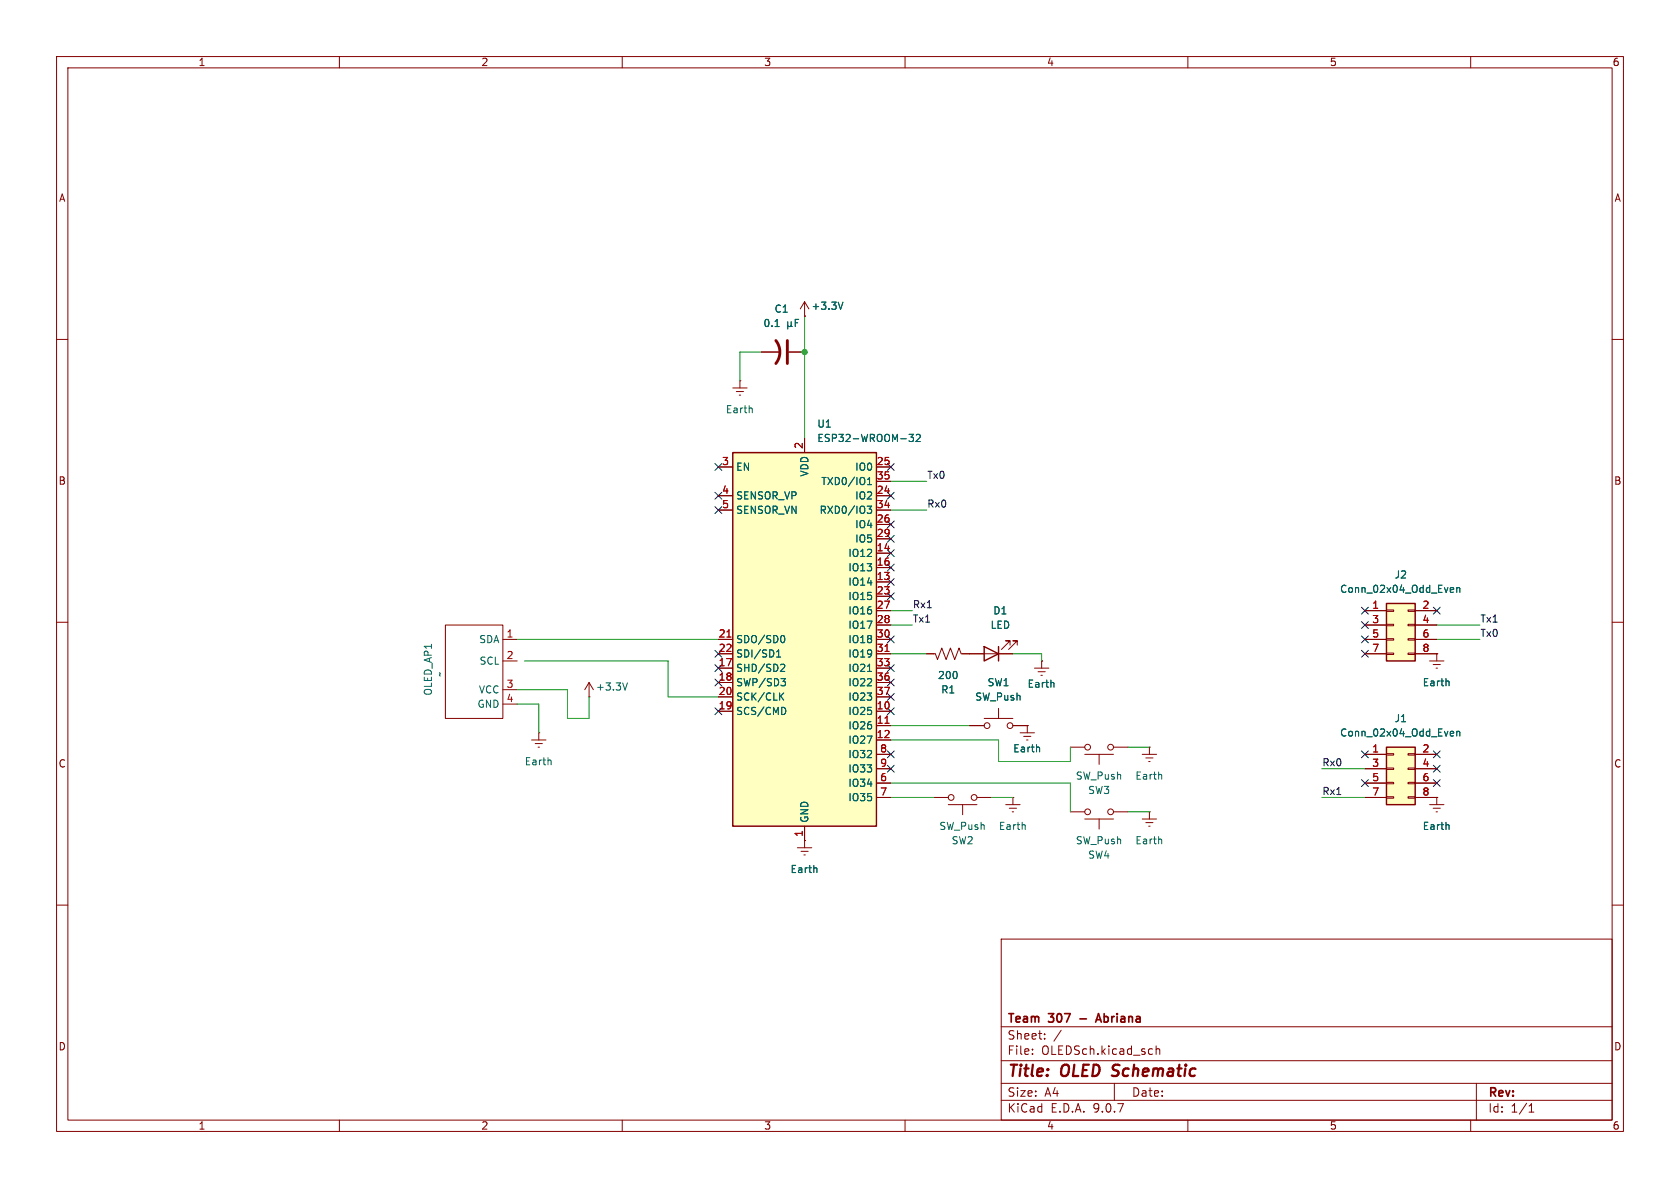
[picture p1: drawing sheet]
<svg xmlns="http://www.w3.org/2000/svg" width="297mm" height="210mm" viewBox="0 0 297 210" stroke-linecap="round" stroke-linejoin="round" font-family="sans-serif">
<g fill="none" stroke="#840000" stroke-width=".18">
<path d="M10 10h277v190h-277zM12 12h273v186h-273zM60 10v2M110 10v2M160 10v2M210 10v2M260 10v2M10 60h2M285 60h2M10 110h2M285 110h2M10 160h2"/>
<path d="M177 166h108v32h-108zM285 160h2M60 198v2M110 198v2M160 198v2M177 194.5h108M177 191.5h108M177 187.5h108M177 181.5h108M182.5 186.3v.1M182.5 185.5v.1M184.7 183.6v.1"/>
<path d="M184.7 182.8v.1M187.6 182.1l-1.3 2M197 191.5v3M204.4 184.9v1.5M204.4 185.5l.2-.1 .4 .1v.9M210 198v2M260 198v2M261 191.5v6.5M270.3 196.6h.9M270.3 195.5l.4-.4v1.5"/>
</g>
<path d="M196.6 190.1l.2 .1M196.9 188.4l-.2 .2 .1 .4" fill="none" stroke="#840000" stroke-width=".4"/>
<path d="M193.7 180.7l.5-1.5 .5 1.5M193.8 180.3h.8" fill="none" stroke="#840000" stroke-width=".3"/>
<path d="M245.1 106.7h5.1v10.1h-5.1z" fill="#ffffc2"/>
<path d="M245.1 106.7h5.1v10.1h-5.1z" fill="none" stroke="#840000" stroke-width=".25"/>
<g fill="none" stroke="#840000" stroke-width=".18">
<path d="M241.3 108h3.8M241.3 110.5h3.8M241.3 113h3.8M241.3 115.6h3.8M245.1 107.8h1.3v.3h-1.3zM245.1 110.4h1.3v.2h-1.3zM245.1 112.9h1.3v.3h-1.3zM245.1 115.4h1.3v.3h-1.3zM248.9 107.8h1.3v.3h-1.3zM248.9 110.4h1.3v.2h-1.3zM248.9 112.9h1.3v.3h-1.3zM248.9 115.4h1.3v.3h-1.3z"/>
<path d="M250.2 108h3.8M250.2 110.5h3.8M250.2 113h3.8M250.2 115.6h3.8"/>
</g>
<path d="M256.6 103.9h.3l.1 .3-.6 .1M256.9 104.7h-.3M257.5 104l.2-.1h.3l.1 .8M257.5 103.9v.8" fill="none" stroke="#006464" stroke-width=".18"/>
<path d="M245.1 132.1h5.1v10.1h-5.1z" fill="#ffffc2"/>
<path d="M174 114.3l2.5 1.3-2.5 1.2zM176.5 114.3v2.5M245.1 132.1h5.1v10.1h-5.1z" fill="none" stroke="#840000" stroke-width=".25"/>
<g fill="none" stroke="#840000" stroke-width=".18">
<path d="M142.2 55.9h.1M142.2 53.3v2.6M142.2 53.3l-.7 1.3M142.2 53.3l.8 1.3M129.5 68.6h2.6M130.2 69.2h1.2M130.7 69.9h.2M130.8 67.3h.1M130.8 67.3v1.3M78.7 110.5h10.2v16.5h-10.2zM88.9 113h2.5M88.9 116.8h2.5"/>
<path d="M163.8 115.6h1.6l.3 1 .8-2 .8 2 .7-2 .8 2 .7-2 .4 1h9.2M178.6 114v-.7h-.8h.8l-1.6 1.5M179.8 114v-.7h-.7h.7l-1.5 1.5M182.9 118.1h2.5M183.5 118.7h1.3M184 119.4h.3M184.1 116.8h.1M184.1 116.8v1.3M88.9 121.9h2.5M88.9 124.5h2.5M94 130.8h2.5M94.6 131.4h1.3"/>
<path d="M95.1 132.1h.3M95.2 129.5h.1M95.2 129.5v1.3M104.1 123.2h.1M104.1 120.7l-.7 1.2M104.1 120.7l.8 1.2M104.1 120.7v2.5M180.3 129.5h2.6M181 130.2h1.2M181.5 130.8h.2M181.6 128.3h.1M181.6 128.3v1.2"/>
<path d="M189.2 132.1h2.6M191.8 133.4h5M194.3 133.4v1.7M196.8 132.1h2.6M201.9 133.4h2.6M202.6 134h1.2M203.1 134.6h.2M203.2 132.1h.1M203.2 132.1v1.3M241.3 133.4h3.8M241.3 135.9h3.8M241.3 138.4h3.8"/>
<path d="M245.1 133.2h1.3v.3h-1.3zM245.1 135.8h1.3v.2h-1.3zM245.1 138.3h1.3v.3h-1.3zM248.9 133.2h1.3v.3h-1.3zM248.9 135.8h1.3v.2h-1.3zM248.9 138.3h1.3v.3h-1.3zM250.2 133.4h3.8M250.2 135.9h3.8M250.2 138.4h3.8M141 149.9h2.5M141.6 150.5h1.3M142.1 151.1h.3"/>
<path d="M142.2 148.6h.1M142.2 148.6v1.3M165.1 141h2.5M167.6 142.2h5.1M170.2 142.2v1.8M172.7 141h2.6M177.8 142.2h2.5M178.4 142.9h1.3M178.9 143.5h.3M179.1 141h.1M179.1 141v1.2M189.2 143.5h2.6"/>
<path d="M191.8 144.8h5M194.3 144.8v1.8M196.8 143.5h2.6M201.9 144.8h2.6M202.6 145.4h1.2M203.1 146.1h.2M203.2 143.5h.1M203.2 143.5v1.3M241.3 141h3.8M245.1 140.8h1.3v.3h-1.3zM248.9 140.8h1.3v.3h-1.3zM250.2 141h3.8"/>
<path d="M252.7 142.2h2.6M253.4 142.9h1.2M253.9 143.5h.2M254 141h.1M254 141v1.2"/>
<circle cx="192.3" cy="132.1" r=".51"/>
<circle cx="196.3" cy="132.1" r=".51"/>
<circle cx="168.1" cy="141" r=".51"/>
<circle cx="172.2" cy="141" r=".51"/>
<circle cx="192.3" cy="143.5" r=".51"/>
<circle cx="196.3" cy="143.5" r=".51"/>
</g>
<g fill="none" stroke="#006464" stroke-width=".18">
<path d="M149 53.4l-.4 1.3M132.9 72.2l.1 .8M97.4 134.4v.8M110.9 120.7l-.4 1.3M183.7 132.1l.1 .8M186.3 120.7v.8M205.3 137l.1 .7M256.6 129.3h.3l.1 .3-.6 .1M256.9 130.1h-.3M257.5 129.4l.2-.1h.3l.1 .8M257.5 129.3v.8M144.4 153.5v.7"/>
<path d="M181.2 145.8v.8M205.3 148.4l.1 .8M256.1 145.8l.1 .8"/>
</g>
<path d="M129.5 80h25.4v66.1h-25.4z" fill="#ffffc2"/>
<path d="M129.5 80h25.4v66.1h-25.4z" fill="none" stroke="#840000" stroke-width=".25"/>
<g fill="none" stroke="#840000" stroke-width=".18">
<path d="M142.2 55.9h.1M134.6 62.2h3.3M139.4 62.2h2.8M142.2 77.5v2.5M127 82.6h2.5M127 87.6h2.5M127 90.2h2.5M154.9 82.6h2.6M154.9 87.6h2.6M154.9 90.2h2.6M154.9 85.1h2.6M154.9 92.7h2.6"/>
<path d="M154.9 95.3h2.6M154.9 97.8h2.6M127 113h2.5M127 115.6h2.5M127 118.1h2.5M154.9 113h2.6M154.9 115.6h2.6M154.9 118.1h2.6M154.9 100.3h2.6M154.9 102.9h2.6M154.9 105.4h2.6M154.9 108h2.6"/>
<path d="M154.9 110.5h2.6M163.8 115.6h1.3M170.2 115.6h3.8M176.5 115.6h2.6M184.1 116.8h.1M241.3 113h3.8M241.3 115.6h3.8M241.3 108h3.8M241.3 110.5h3.8M250.2 113h3.8M250.2 115.6h3.8M250.2 108h3.8"/>
<path d="M250.2 110.5h3.8M252.7 116.8h2.6M253.4 117.5h1.2M253.9 118.1h.2M254 115.6h.1M254 115.6v1.2M127 120.7h2.5M127 123.2h2.5M127 125.7h2.5M154.9 120.7h2.6M154.9 123.2h2.6M154.9 125.7h2.6"/>
<path d="M154.9 128.3h2.6M154.9 130.8h2.6M154.9 133.4h2.6M154.9 135.9h2.6M154.9 138.4h2.6M171.4 128.3h2.6M174 127h5.1M176.5 125.2v1.8M179.1 128.3h2.5M181.6 128.3h.1M241.3 133.4h3.8M241.3 135.9h3.8"/>
<path d="M241.3 138.4h3.8M250.2 133.4h3.8M250.2 135.9h3.8M250.2 138.4h3.8M142.2 148.6h.1M142.2 146.1v2.5M154.9 141h2.6M241.3 141h3.8M250.2 141h3.8M254 141h.1"/>
<circle cx="174.5" cy="128.3" r=".51"/>
<circle cx="178.6" cy="128.3" r=".51"/>
</g>
<g fill="none" stroke="#006464" stroke-width=".18">
<path d="M137 57.7h.8M139.3 57.5l.1 .2h.3l.2-.2M139.3 56.9v1.3M139.9 57.5l.2 .2M139.9 56.9v.6M140.6 57.1h.4M141.2 56.5h-.6v1.2M149 53.4l-.4 1.3M160.7 76.8h.8l-.4 .5 .3 .1v.5l-.2 .1-.5-.1M162 76.9l.5-.1 .2 .3-.8 .9h.8M153.3 89.5h.8l-.4 .5 .3 .1v.5l-.2 .1h-.4M153.4 85.7h.7"/>
<path d="M153.4 84.8l.3-.4v1.3M137.3 116.1h.7M137.3 115.2l.3-.3v1.2M138.1 120h.8l-.5 .4 .4 .2 .1 .4-.3 .2h-.3M138.2 117.4l.4 .1 .1 .3-.8 .9h.8M138.3 112.3a.68 .68 0 0 1 .5 .7 .68 .68 0 0 1-.5 .6M153.4 118.7h.7M256.6 103.9h.3l.1 .3-.6 .1M256.9 104.7h-.3M257.5 103.9v.8M257.5 104l.2-.1h.3l.1 .8M138 123l.6 .8"/>
<path d="M138.6 122.5l-.8 .7M138.7 125.1l.2 .5-.2 .6M183.7 132.1l.1 .8M186.3 120.7v.8M256.1 120.4l.1 .8M256.6 129.3h.3l.1 .3-.6 .1M256.9 130.1h-.3M257.5 129.4l.2-.1h.3l.1 .8M257.5 129.3v.8M144.4 153.5v.7M256.1 145.8l.1 .8"/>
</g>
<path d="M128.5 112.6h.7M156.5 115.2h.7M156.5 127.9h.7" fill="none" stroke="#a90000" stroke-width=".18"/>
<path d="M137.2 60.2a3.3 3.3 0 0 1 0 4.1M139.2 60.2v4.1" fill="none" stroke="#840000" stroke-width=".51"/>
<g fill="none" stroke="#009600" stroke-width=".18">
<path d="M142.2 55.9v21.6M134.6 62.2h-3.8v5.1M157.5 85.1h6.3M157.5 90.2h6.3M91.4 113h35.6M92.7 116.8h25.4v6.4h8.9M157.5 108h3.8M157.5 110.5h3.8M157.5 115.6h6.3M179.1 115.6h5v1.2M254 110.5h7.6M254 113h7.6"/>
<path d="M91.4 121.9h8.9v5.1h3.8v-3.8M91.4 124.5h3.8v5M157.5 130.8h19v3.8h12.7v-2.5M157.5 128.3h13.9M157.5 138.4h31.7v5.1M199.4 132.1h3.8M233.7 135.9h7.6M157.5 141h7.6M175.3 141h3.8M199.4 143.5h3.8M233.7 141h7.6"/>
</g>
<g fill="none" stroke="#000084" stroke-width=".18">
<path d="M126.4 89.6l1.2 1.2M126.4 81.9l1.2 1.3M126.4 87l1.2 1.2M127.6 89.6l-1.2 1.2M127.6 81.9l-1.2 1.3M127.6 87l-1.2 1.2M156.9 97.2l1.2 1.2M156.9 94.6l1.2 1.3M156.9 87l1.2 1.2M156.9 92.1l1.2 1.2M156.9 81.9l1.2 1.3M156.9 99.7l1.2 1.2"/>
<path d="M158.1 97.2l-1.2 1.2M158.1 94.6l-1.2 1.3M158.1 87l-1.2 1.2M158.1 92.1l-1.2 1.2M158.1 81.9l-1.2 1.3M158.1 99.7l-1.2 1.2M126.4 115l1.2 1.2M126.4 117.5l1.2 1.2M127.6 115l-1.2 1.2M127.6 117.5l-1.2 1.2M156.9 117.5l1.2 1.2M156.9 102.3l1.2 1.2"/>
<path d="M156.9 112.4l1.2 1.2M156.9 104.8l1.2 1.2M158.1 117.5l-1.2 1.2M158.1 102.3l-1.2 1.2M158.1 112.4l-1.2 1.2M158.1 104.8l-1.2 1.2M240.7 107.3l1.2 1.3M240.7 115l1.2 1.2M240.7 112.4l1.2 1.2M240.7 109.9l1.2 1.2M241.9 107.3l-1.2 1.3M241.9 115l-1.2 1.2"/>
<path d="M241.9 112.4l-1.2 1.2M241.9 109.9l-1.2 1.2M253.4 107.3l1.2 1.3M254.6 107.3l-1.2 1.3M126.4 125.1l1.2 1.2M126.4 120l1.2 1.3M127.6 125.1l-1.2 1.2M127.6 120l-1.2 1.3M156.9 125.1l1.2 1.2M156.9 135.3l1.2 1.2M156.9 132.7l1.2 1.3M156.9 120l1.2 1.3"/>
<path d="M156.9 122.6l1.2 1.2M158.1 125.1l-1.2 1.2M158.1 135.3l-1.2 1.2M158.1 132.7l-1.2 1.3M158.1 120l-1.2 1.3M158.1 122.6l-1.2 1.2M240.7 132.7l1.2 1.3M240.7 137.8l1.2 1.2M241.9 132.7l-1.2 1.3M241.9 137.8l-1.2 1.2M253.4 132.7l1.2 1.3M253.4 135.3l1.2 1.2"/>
<path d="M253.4 137.8l1.2 1.2M254.6 132.7l-1.2 1.3M254.6 135.3l-1.2 1.2M254.6 137.8l-1.2 1.2"/>
</g>
<circle cx="142.2" cy="62.2" r=".46" fill="#009600" stroke="#009600" stroke-width=".18"/>
<g font-size="2.8" fill="#840000">
<text x="178" y="190.9">Title:</text>
<text x="187.7" y="190.9">OLED</text>
<text x="197.5" y="190.9">Schematic</text>
</g>
<g font-size="2.1" fill="#840000">
<text x="178" y="184">Sheet:</text>
<text x="178" y="181.2">Team</text>
<text x="185.5" y="181.2">307</text>
<text x="191.6" y="181.2">-</text>
<text x="195.2" y="181.2">Abriana</text>
<text x="178" y="186.7">File:</text>
<text x="184.1" y="186.7">OLEDSch.kicad_sch</text>
<text x="178" y="196.9">KiCad</text>
<text x="178" y="194.1">Size:</text>
<text x="184.7" y="194.1">A4</text>
<text x="185.7" y="196.9">E.D.A.</text>
<text x="193.3" y="196.9">9.0.7</text>
<text x="200" y="194.1">Date:</text>
<text x="263" y="194.3">Rev:</text>
<text x="263" y="196.9">Id:</text>
<text x="267.1" y="196.9">1/1</text>
</g>
<g font-size="1.8" fill="#840000">
<text x="35" y="11.9">1</text>
<text x="85" y="11.9">2</text>
<text x="135" y="11.9">3</text>
<text x="185" y="11.9">4</text>
<text x="235" y="11.9">5</text>
<text x="285" y="11.9">6</text>
<text x="10.3" y="35.9">A</text>
<text x="285.3" y="35.9">A</text>
<text x="10.3" y="85.9">B</text>
<text x="285.3" y="85.9">B</text>
<text x="10.3" y="135.9">C</text>
<text x="285.3" y="135.9">C</text>
<text x="10.3" y="185.9">D</text>
<text x="285.3" y="185.9">D</text>
<text x="35" y="199.9">1</text>
<text x="85" y="199.9">2</text>
<text x="135" y="199.9">3</text>
<text x="185" y="199.9">4</text>
<text x="235" y="199.9">5</text>
<text x="285" y="199.9">6</text>
</g>
<g font-size="1.8" fill="#006464">
<text x="134.9" y="58">0.1</text>
<text x="136.8" y="55.5">C1</text>
<text x="143.4" y="55">+3.3V</text>
<text x="128.2" y="73.3">Earth</text>
<text x="144.4" y="75.8">U1</text>
<text x="130" y="83.4">EN</text>
<text x="144.4" y="78.3">ESP32-WROOM-32</text>
<text x="151.1" y="83.4">IO0</text>
<text x="130" y="88.5">SENSOR_VP</text>
<text x="143.1" y="84.3" transform="rotate(-90 143.1 84.3)">VDD</text>
<text x="145.1" y="86">TXD0/IO1</text>
<text x="151.1" y="88.5">IO2</text>
<text x="130" y="91">SENSOR_VN</text>
<text x="144.8" y="91">RXD0/IO3</text>
<text x="151.1" y="93.6">IO4</text>
<text x="149.9" y="98.7">IO12</text>
<text x="149.9" y="101.2">IO13</text>
<text x="151.1" y="96.1">IO5</text>
<text x="149.9" y="103.7">IO14</text>
<text x="149.9" y="106.3">IO15</text>
<text x="236.8" y="105">Conn_02x04_Odd_Even</text>
<text x="246.5" y="102.5">J2</text>
<text x="84.6" y="113.9">SDA</text>
<text x="130" y="113.9">SDO/SD0</text>
<text x="149.9" y="108.8">IO16</text>
<text x="149.9" y="111.4">IO17</text>
<text x="149.9" y="113.9">IO18</text>
<text x="175" y="111.4">LED</text>
<text x="175.5" y="108.8">D1</text>
<text x="78.6" y="119.7" transform="rotate(-90 78.6 119.7)">~</text>
<text x="84.7" y="117.7">SCL</text>
<text x="130" y="116.4">SDI/SD1</text>
<text x="130" y="119">SHD/SD2</text>
<text x="149.9" y="116.4">IO19</text>
<text x="149.9" y="119">IO21</text>
<text x="76.6" y="123.1" transform="rotate(-90 76.6 123.1)">OLED_AP1</text>
<text x="84.3" y="125.3">GND</text>
<text x="84.6" y="122.8">VCC</text>
<text x="105.3" y="122.3">+3.3V</text>
<text x="130" y="121.5">SWP/SD3</text>
<text x="130" y="124.1">SCK/CLK</text>
<text x="149.9" y="121.5">IO22</text>
<text x="149.9" y="124.1">IO23</text>
<text x="165.7" y="120.2">200</text>
<text x="166.3" y="122.8">R1</text>
<text x="172.3" y="124.1">SW_Push</text>
<text x="174.5" y="121.5">SW1</text>
<text x="181.6" y="121.8">Earth</text>
<text x="251.4" y="121.5">Earth</text>
<text x="130" y="126.6">SCS/CMD</text>
<text x="149.9" y="126.6">IO25</text>
<text x="149.9" y="129.1">IO26</text>
<text x="149.9" y="131.7">IO27</text>
<text x="236.8" y="130.4">Conn_02x04_Odd_Even</text>
<text x="246.5" y="127.9">J1</text>
<text x="92.7" y="135.5">Earth</text>
<text x="149.9" y="134.2">IO32</text>
<text x="149.9" y="136.8">IO33</text>
<text x="179" y="133.2">Earth</text>
<text x="149.9" y="139.3">IO34</text>
<text x="149.9" y="141.8">IO35</text>
<text x="190.1" y="138">SW_Push</text>
<text x="192.3" y="140.6">SW3</text>
<text x="200.6" y="138">Earth</text>
<text x="143.1" y="145.5" transform="rotate(-90 143.1 145.5)">GND</text>
<text x="166" y="146.9">SW_Push</text>
<text x="168.1" y="149.5">SW2</text>
<text x="176.5" y="146.9">Earth</text>
<text x="190.1" y="149.5">SW_Push</text>
<text x="200.6" y="149.5">Earth</text>
<text x="251.4" y="146.9">Earth</text>
<text x="139.7" y="154.5">Earth</text>
<text x="192.3" y="152">SW4</text>
</g>
<g font-size="1.8" fill="#a90000">
<text x="127.6" y="82.3">3</text>
<text x="142" y="79.4" transform="rotate(-90 142 79.4)">2</text>
<text x="154.9" y="82.3">25</text>
<text x="127.6" y="87.4">4</text>
<text x="127.6" y="89.9">5</text>
<text x="154.9" y="84.8">35</text>
<text x="154.9" y="87.4">24</text>
<text x="154.9" y="89.9">34</text>
<text x="154.9" y="92.5">26</text>
<text x="154.9" y="95">29</text>
<text x="154.9" y="97.5">14</text>
<text x="154.9" y="100.1">16</text>
<text x="154.9" y="102.6">13</text>
<text x="154.9" y="105.2">23</text>
<text x="154.9" y="107.7">27</text>
<text x="242.5" y="107.7">1</text>
<text x="251.4" y="107.7">2</text>
<text x="89.5" y="112.8">1</text>
<text x="127" y="112.8">21</text>
<text x="154.9" y="110.2">28</text>
<text x="154.9" y="112.8">30</text>
<text x="242.5" y="110.2">3</text>
<text x="242.5" y="112.8">5</text>
<text x="251.4" y="110.2">4</text>
<text x="251.4" y="112.8">6</text>
<text x="89.5" y="116.6">2</text>
<text x="127" y="115.3">22</text>
<text x="127" y="117.9">17</text>
<text x="154.9" y="115.3">31</text>
<text x="154.9" y="117.9">33</text>
<text x="242.5" y="115.3">7</text>
<text x="251.4" y="115.3">8</text>
<text x="89.5" y="121.7">3</text>
<text x="89.5" y="124.2">4</text>
<text x="127" y="120.4">18</text>
<text x="127" y="122.9">20</text>
<text x="127" y="125.5">19</text>
<text x="154.9" y="120.4">36</text>
<text x="154.9" y="122.9">37</text>
<text x="154.9" y="125.5">10</text>
<text x="154.9" y="128">11</text>
<text x="154.9" y="130.6">12</text>
<text x="155.5" y="133.1">8</text>
<text x="155.5" y="135.6">9</text>
<text x="242.5" y="133.1">1</text>
<text x="242.5" y="135.6">3</text>
<text x="251.4" y="133.1">2</text>
<text x="251.4" y="135.6">4</text>
<text x="155.5" y="138.2">6</text>
<text x="155.5" y="140.7">7</text>
<text x="242.5" y="138.2">5</text>
<text x="242.5" y="140.7">7</text>
<text x="251.4" y="138.2">6</text>
<text x="251.4" y="140.7">8</text>
<text x="142" y="148" transform="rotate(-90 142 148)">1</text>
</g>
<g font-size="1.8" fill="#0f0f0f">
<text x="163.8" y="84.7">Tx0</text>
<text x="163.8" y="89.8">Rx0</text>
<text x="161.3" y="107.6">Rx1</text>
<text x="161.3" y="110.1">Tx1</text>
<text x="261.6" y="112.7">Tx0</text>
<text x="261.6" y="110.1">Tx1</text>
<text x="233.7" y="135.5">Rx0</text>
<text x="233.7" y="140.6">Rx1</text>
</g>
</svg>
